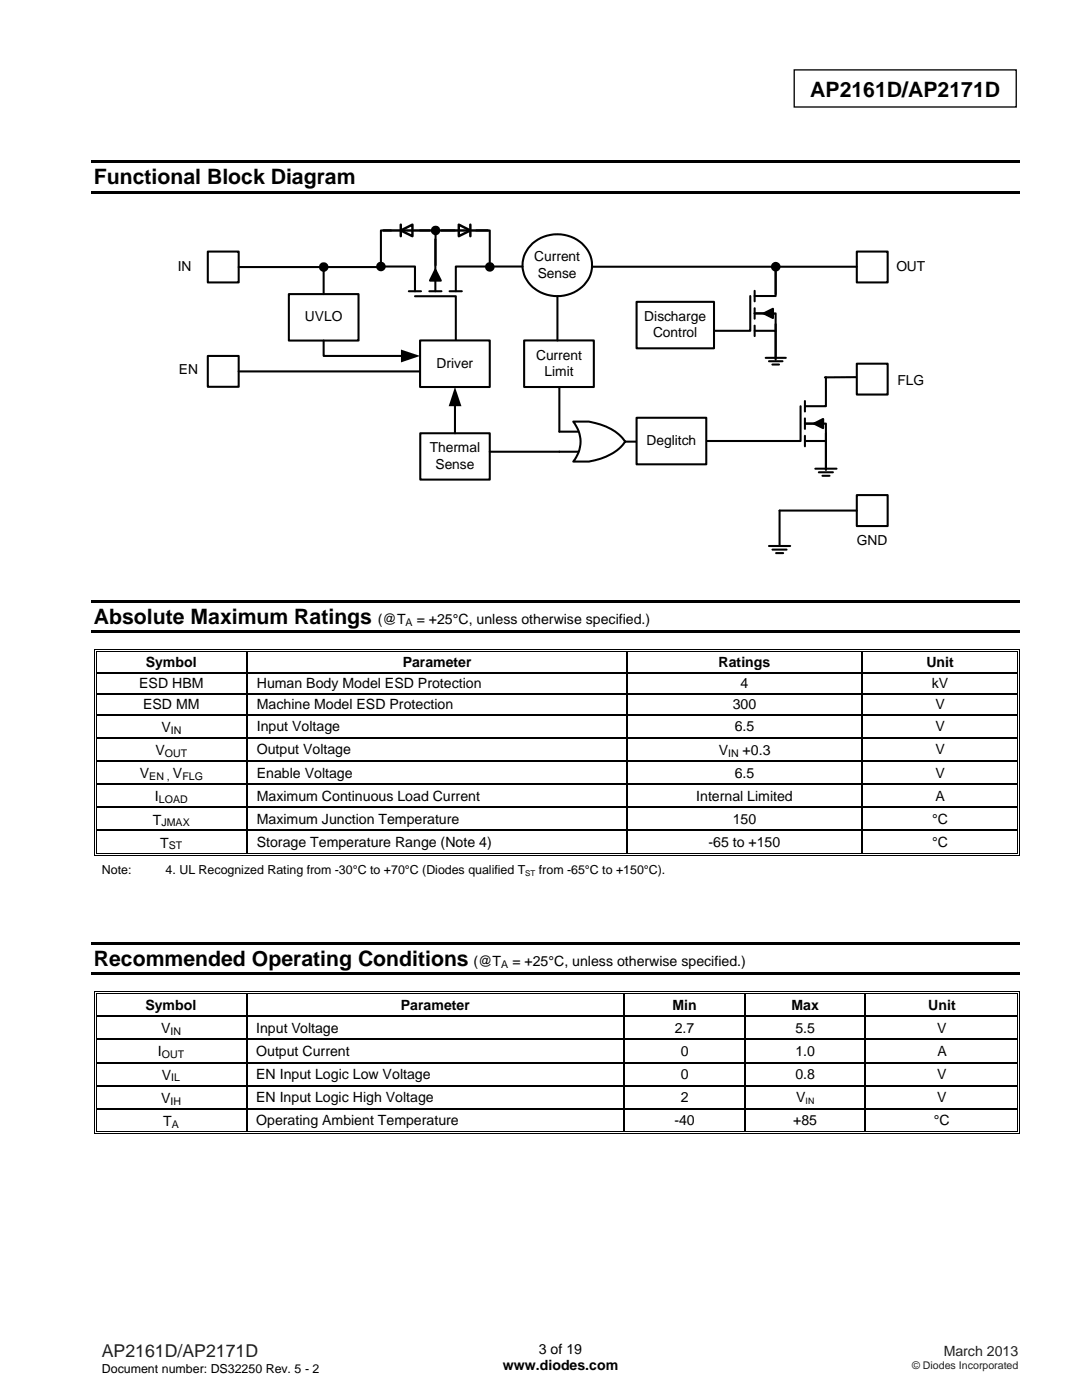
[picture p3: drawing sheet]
<svg xmlns="http://www.w3.org/2000/svg" width="216mm" height="279mm" viewBox="0 0 216 279" stroke-linecap="round" stroke-linejoin="round" font-family="sans-serif">
<path d="M158.5 13.9h44.3v7.5h-44.3z" fill="none" stroke="#000" stroke-width=".26"/>
<g fill="#000">
<path d="M18.2 32h185.2v.5h-185.2zM18.2 38.1h185.2v.5h-185.2zM18.2 119.7h185.2v.5h-185.2zM18.2 125.8h185.2v.6h-185.2zM18.8 129.6h.2v.5h-.2zM18.8 129.6h.5v.2h-.5zM18.8 134.1h.2v.3h-.2zM18.8 138.3h.2v.3h-.2zM19.2 129.9h.1v.2h-.1zM19.2 134.1h.1v.3h-.1zM19.2 138.3h.1v.3h-.1zM49.2 130.1h.3z"/>
<path d="M49.2 129.6h.5v.2h-.5zM49.2 129.9h.5v.2h-.5zM49.2 134.1h.3v.3h-.3zM49.2 138.3h.3v.3h-.3zM125 130.1h.3zM125 129.6h.5v.2h-.5zM125 129.9h.5v.2h-.5zM125 134.1h.3v.3h-.3zM125 138.3h.3v.3h-.3zM171.9 130.1h.2zM171.9 129.6h.5v.2h-.5zM171.9 129.9h.5v.2h-.5z"/>
<path d="M171.9 134.1h.2v.3h-.2zM171.9 138.3h.2v.3h-.2zM203 129.6h.5v.2h-.5zM203 129.9h.1v.2h-.1zM203 134.1h.1v.3h-.1zM203 138.3h.1v.3h-.1zM203.3 129.6h.2v.5h-.2zM203.3 134.1h.2v.3h-.2zM203.3 138.3h.2v.3h-.2zM18.8 142.5h.2v.3h-.2zM18.8 147.1h.2v.3h-.2zM18.8 151.8h.2v.2h-.2z"/>
<path d="M18.8 156.4h.2v.3h-.2zM19.2 142.5h.1v.3h-.1zM19.2 147.1h.1v.3h-.1zM19.2 151.8h.1v.2h-.1zM19.2 156.4h.1v.3h-.1zM49.2 142.5h.3v.3h-.3zM49.2 147.1h.3v.3h-.3zM49.2 151.8h.3v.2h-.3zM49.2 156.4h.3v.3h-.3zM125 142.5h.3v.3h-.3zM125 147.1h.3v.3h-.3zM125 151.8h.3v.2h-.3z"/>
<path d="M125 156.4h.3v.3h-.3zM171.9 142.5h.2v.3h-.2zM171.9 147.1h.2v.3h-.2zM171.9 151.8h.2v.2h-.2zM171.9 156.4h.2v.3h-.2zM203 142.5h.1v.3h-.1zM203 147.1h.1v.3h-.1zM203 151.8h.1v.2h-.1zM203 156.4h.1v.3h-.1zM203.3 142.5h.2v.3h-.2zM203.3 147.1h.2v.3h-.2zM203.3 151.8h.2v.2h-.2z"/>
<path d="M203.3 156.4h.2v.3h-.2zM18.8 161h.2v.3h-.2zM18.8 165.6h.2v.3h-.2zM18.8 170.6h.5v.2h-.5zM19.2 161h.1v.3h-.1zM19.2 165.6h.1v.3h-.1zM19.2 170.3h.1v.1h-.1zM49.2 161h.3v.3h-.3zM49.2 165.6h.3v.3h-.3zM49.2 170.3h.5v.1h-.5zM125 161h.3v.3h-.3zM125 165.6h.3v.3h-.3z"/>
<path d="M125 170.3h.5v.1h-.5zM171.9 161h.2v.3h-.2zM171.9 165.6h.2v.3h-.2zM171.9 170.3h.5v.1h-.5zM203 161h.1v.3h-.1zM203 165.6h.1v.3h-.1zM203 170.6h.5v.2h-.5zM203 170.3h.1v.1h-.1zM203.3 161h.2v.3h-.2zM203.3 165.6h.2v.3h-.2zM203.3 170.3h.2v.5h-.2zM18.2 188h185.2v.5h-185.2z"/>
<path d="M18.2 194.1h185.2v.5h-185.2zM18.8 197.9h.2v.5h-.2zM18.8 197.9h.5v.2h-.5zM19.2 198.2h.1v.2h-.1zM49.1 198.4h.2zM49.1 197.9h.5v.2h-.5zM49.1 198.2h.5v.2h-.5zM124.5 198.4h.2zM124.5 197.9h.5v.2h-.5zM124.5 198.2h.5v.2h-.5zM148.5 198.4h.3zM148.5 197.9h.5v.2h-.5z"/>
<path d="M148.5 198.2h.5v.2h-.5zM172.6 198.4h.2zM172.6 197.9h.5v.2h-.5zM172.6 198.2h.5v.2h-.5zM203 197.9h.5v.2h-.5zM203 198.2h.1v.2h-.1zM203.3 197.9h.2v.5h-.2zM18.8 202.7h.2v.2h-.2zM18.8 207.3h.2v.3h-.2zM18.8 211.9h.2v.3h-.2zM18.8 216.5h.2v.3h-.2zM19.2 202.7h.1v.2h-.1z"/>
<path d="M19.2 207.3h.1v.3h-.1zM19.2 211.9h.1v.3h-.1zM19.2 216.5h.1v.3h-.1zM49.1 202.7h.2v.2h-.2zM49.1 207.3h.2v.3h-.2zM49.1 211.9h.2v.3h-.2zM49.1 216.5h.2v.3h-.2zM124.5 202.7h.2v.2h-.2zM124.5 207.3h.2v.3h-.2zM124.5 211.9h.2v.3h-.2zM124.5 216.5h.2v.3h-.2zM148.5 202.7h.3v.2h-.3z"/>
<path d="M148.5 207.3h.3v.3h-.3zM148.5 211.9h.3v.3h-.3zM148.5 216.5h.3v.3h-.3zM172.6 202.7h.2v.2h-.2zM172.6 207.3h.2v.3h-.2zM172.6 211.9h.2v.3h-.2zM172.6 216.5h.2v.3h-.2zM203 202.7h.1v.2h-.1zM203 207.3h.1v.3h-.1zM203 211.9h.1v.3h-.1zM203 216.5h.1v.3h-.1zM203.3 202.7h.2v.2h-.2z"/>
<path d="M203.3 207.3h.2v.3h-.2zM203.3 211.9h.2v.3h-.2zM203.3 216.5h.2v.3h-.2zM18.8 221.1h.2v.3h-.2zM18.8 226.1h.5v.2h-.5zM19.2 221.1h.1v.3h-.1zM19.2 225.8h.1v.2h-.1zM49.1 221.1h.2v.3h-.2zM49.1 225.8h.5v.2h-.5zM124.5 221.1h.2v.3h-.2zM124.5 225.8h.5v.2h-.5zM148.5 221.1h.3v.3h-.3z"/>
<path d="M148.5 225.8h.5v.2h-.5zM148.5 226.1h.5v.2h-.5zM172.6 221.1h.2v.3h-.2zM172.6 225.8h.5v.2h-.5zM203 221.1h.1v.3h-.1zM203 226.1h.5v.2h-.5zM203 225.8h.1v.2h-.1zM203.3 221.1h.2v.3h-.2zM203.3 225.8h.2v.5h-.2z"/>
</g>
<g fill="none" stroke="#000" stroke-width=".2">
<path d="M18.9 130.1v4M18.9 134.4v3.9M18.9 138.6v3.9M19.2 130.1v4M19.2 134.4v3.9M19.2 138.6v3.9M19.3 129.7h29.9M19.3 130h29.9M49.7 129.7h75.3M49.7 130h75.3M125.5 129.7h46.4M125.5 130h46.4"/>
<path d="M172.4 129.7h30.6M172.4 130h30.6M203.1 130.1v4M203.1 134.4v3.9M203.1 138.6v3.9M203.4 130.1v4M203.4 134.4v3.9M203.4 138.6v3.9M18.9 142.8v4.3M18.9 147.4v4.4M18.9 152v4.4M18.9 156.7v4.3"/>
<path d="M19.2 142.8v4.3M19.2 147.4v4.4M19.2 152v4.4M19.2 156.7v4.3M203.1 142.8v4.3M203.1 147.4v4.4M203.1 152v4.4M203.1 156.7v4.3M203.4 142.8v4.3M203.4 147.4v4.4M203.4 152v4.4M203.4 156.7v4.3"/>
<path d="M18.9 161.3v4.3M18.9 165.9v4.9M19.2 161.3v4.3M19.2 165.9v4.4M19.3 170.7h183.7M19.3 170.3h29.9M49.7 170.3h75.3M125.5 170.3h46.4M172.4 170.3h30.6M203.1 161.3v4.3M203.1 165.9v4.4M203.4 161.3v4.3"/>
<path d="M203.4 165.9v4.4M18.9 198.4v4.3M19.2 198.4v4.3M19.3 198h29.8M19.3 198.3h29.8M49.6 198h74.9M49.6 198.3h74.9M125 198h23.5M125 198.3h23.5M149 198h23.6M149 198.3h23.6M173.1 198h29.9"/>
<path d="M173.1 198.3h29.9M203.1 198.4v4.3M203.4 198.4v4.3M18.9 202.9v4.4M18.9 207.6v4.3M18.9 212.2v4.3M18.9 216.8v4.3M19.2 202.9v4.4M19.2 207.6v4.3M19.2 212.2v4.3M19.2 216.8v4.3M203.1 202.9v4.4"/>
<path d="M203.1 207.6v4.3M203.1 212.2v4.3M203.1 216.8v4.3M203.4 202.9v4.4M203.4 207.6v4.3M203.4 212.2v4.3M203.4 216.8v4.3M18.9 221.4v4.9M19.2 221.4v4.4M19.3 226.2h129.2M19.3 225.9h29.8M49.6 225.9h74.9"/>
<path d="M125 225.9h23.5M149 226.2h54M149 225.9h23.6M173.1 225.9h29.9M203.1 221.4v4.4M203.4 221.4v4.4"/>
</g>
<g fill="none" stroke="#000" stroke-width=".25">
<path d="M19.3 134.2h29.9M19.3 138.4h29.9M49.3 130.1v4M49.3 134.4v3.9M49.3 138.6v3.9M49.5 134.2h75.5M49.5 138.4h75.5M125.2 130.1v4M125.2 134.4v3.9M125.2 138.6v3.9M125.3 134.2h46.6M125.3 138.4h46.6"/>
<path d="M172 130.1v4M172 134.4v3.9M172 138.6v3.9M172.1 134.2h30.9M172.1 138.4h30.9M19.3 142.6h29.9M19.3 147.3h29.9M19.3 151.9h29.9M19.3 156.5h29.9M49.3 142.8v4.3M49.3 147.4v4.4M49.3 152v4.4"/>
<path d="M49.3 156.7v4.3M49.5 142.6h75.5M49.5 147.3h75.5M49.5 151.9h75.5M49.5 156.5h75.5M125.2 142.8v4.3M125.2 147.4v4.4M125.2 152v4.4M125.2 156.7v4.3M125.3 142.6h46.6M125.3 147.3h46.6M125.3 151.9h46.6"/>
<path d="M125.3 156.5h46.6M172 142.8v4.3M172 147.4v4.4M172 152v4.4M172 156.7v4.3M172.1 142.6h30.9M172.1 147.3h30.9M172.1 151.9h30.9M172.1 156.5h30.9M19.3 161.1h29.9M19.3 165.7h29.9M49.3 161.3v4.3"/>
<path d="M49.3 165.9v4.4M49.5 161.1h75.5M49.5 165.7h75.5M125.2 161.3v4.3M125.2 165.9v4.4M125.3 161.1h46.6M125.3 165.7h46.6M172 161.3v4.3M172 165.9v4.4M172.1 161.1h30.9M172.1 165.7h30.9M49.2 198.4v4.3"/>
<path d="M124.6 198.4v4.3M148.7 198.4v4.3M172.7 198.4v4.3M19.3 202.8h29.8M19.3 207.4h29.8M19.3 212h29.8M19.3 216.7h29.8M49.2 202.9v4.4M49.2 207.6v4.3M49.2 212.2v4.3M49.2 216.8v4.3M49.3 202.8h75.2"/>
<path d="M49.3 207.4h75.2M49.3 212h75.2M49.3 216.7h75.2M124.6 202.9v4.4M124.6 207.6v4.3M124.6 212.2v4.3M124.6 216.8v4.3M124.7 202.8h23.8M124.7 207.4h23.8M124.7 212h23.8M124.7 216.7h23.8M148.7 202.9v4.4"/>
<path d="M148.7 207.6v4.3M148.7 212.2v4.3M148.7 216.8v4.3M148.8 202.8h23.8M148.8 207.4h23.8M148.8 212h23.8M148.8 216.7h23.8M172.7 202.9v4.4M172.7 207.6v4.3M172.7 212.2v4.3M172.7 216.8v4.3M172.8 202.8h30.2"/>
<path d="M172.8 207.4h30.2M172.8 212h30.2M172.8 216.7h30.2M19.3 221.3h29.8M49.2 221.4v4.4M49.3 221.3h75.2M124.6 221.4v4.4M124.7 221.3h23.8M148.7 221.4v4.4M148.8 221.3h23.8M172.7 221.4v4.4M172.8 221.3h30.2"/>
</g>
<path d="M171 75.3h-6.4M140.9 88h10" fill="none" stroke="#000" stroke-width=".41"/>
<path d="M83.9 86.5h13.8v9.2h-13.8z" fill="#fff"/>
<path d="M83.9 86.5h13.8v9.2h-13.8z" fill="none" stroke="#000" stroke-width=".41"/>
<path d="M41.5 71h6.1v6.2h-6.1z" fill="#fff"/>
<path d="M41.5 71h6.1v6.2h-6.1z" fill="none" stroke="#000" stroke-width=".41"/>
<path d="M41.5 50.2h6.1v6.2h-6.1z" fill="#fff"/>
<path d="M41.5 50.2h6.1v6.2h-6.1z" fill="none" stroke="#000" stroke-width=".41"/>
<path d="M171 98.8h6.1v6.2h-6.1z" fill="#fff"/>
<path d="M171 98.8h6.1v6.2h-6.1z" fill="none" stroke="#000" stroke-width=".41"/>
<path d="M171 72.6h6.1v6.1h-6.1z" fill="#fff"/>
<path d="M171 72.6h6.1v6.1h-6.1z" fill="none" stroke="#000" stroke-width=".41"/>
<path d="M171 50.2h6.1v6.2h-6.1z" fill="#fff"/>
<path d="M78 46h-2v7.2h6.8v4.9M81.6 58.1h2.4M82.8 59.1h8.2v10.4M85.7 58.1h2.4M86.9 53.8l1.1 2.2h-2.2zM86.9 47.8v10.3M89.7 58.1h2.5M95 46h2.7v7.3M97.7 53.2h-6.7v4.9M171 50.2h6.1v6.2h-6.1zM90.8 80.7v5.8" fill="none" stroke="#000" stroke-width=".41"/>
<g fill="#000">
<path d="M86.9 53.8l1.1 2.2h-2.2zM90.8 77.2l1.3 3.9h-2.6z"/>
<circle cx="76" cy="53.2" r=".95"/>
<circle cx="97.7" cy="53.3" r=".96"/>
</g>
<path d="M57.6 58.7h13.9v9.3h-13.9z" fill="#fff"/>
<path d="M57.6 58.7h13.9v9.3h-13.9z" fill="none" stroke="#000" stroke-width=".41"/>
<path d="M104.6 67.9h13.9v9.3h-13.9z" fill="#fff"/>
<path d="M104.6 67.9h13.9v9.3h-13.9z" fill="none" stroke="#000" stroke-width=".41"/>
<path d="M106.3 48.6a7.3 7.3 0 0 1 11.5 2.5 6.3 6.3 0 0 1-5.9 8 6.8 6.8 0 0 1-7.6-5.5 5.8 5.8 0 0 1 2-5z" fill-rule="evenodd" fill="#fff"/>
<path d="M83.8 46h7M97.7 53.2h6.6M106.3 48.6a7.3 7.3 0 0 1 11.5 2.5 6.3 6.3 0 0 1-5.9 8 6.8 6.8 0 0 1-7.6-5.5 5.8 5.8 0 0 1 2-5zM111.2 59.1v8.8M118.1 53.2h52.9M111.6 86.1h8M111.6 90.1h8M119.6 88.1h7.9" fill="none" stroke="#000" stroke-width=".41"/>
<path d="M114.4 84.1a12.9 12.9 0 0 1 8.4 2l1.1 1 .8 1a9.2 9.2 0 0 1-6 3.8l-1.2 .2h-3.1a6.2 6.2 0 0 0 0-8z" fill-rule="evenodd" fill="#fff"/>
<path d="M111.6 77.2v8.9M97.7 90.1h13.9M114.4 84.1a12.9 12.9 0 0 1 8.4 2l1.1 1 .8 1a9.2 9.2 0 0 1-6 3.8l-1.2 .2h-3.1a6.2 6.2 0 0 0 0-8z" fill="none" stroke="#000" stroke-width=".41"/>
<path d="M127 83.4h13.9v9.3h-13.9z" fill="#fff"/>
<path d="M47.6 53.3h28.5M64.6 53.3v5.4M47.6 74.1h36.2M64.6 68v3h15.7M127 83.4h13.9v9.3h-13.9z" fill="none" stroke="#000" stroke-width=".41"/>
<g fill="#000">
<path d="M80 69.8l3.8 1.2-3.8 1.3z"/>
<circle cx="64.6" cy="53.3" r=".96"/>
</g>
<path d="M91.5 44.8l2.4 1.2-2.4 1.1z" fill="#fff"/>
<path d="M88.1 46h9.2M91.5 44.8l2.4 1.2-2.4 1.1zM93.9 44.8v2.3" fill="none" stroke="#000" stroke-width=".49"/>
<path d="M80 46l2.3-1.2v2.3z" fill="#fff"/>
<path d="M76.5 46h9.3M80 44.8v2.3M80 46l2.3-1.2v2.3z" fill="none" stroke="#000" stroke-width=".49"/>
<path d="M86.9 46v6.9M149.7 59.1v6.9h-8.8M150.6 58v2.1M154.8 53.3v5.8h-4.2M150.6 66h4.2v5.8M150.6 61.5v2.1M150.6 65v2.1M152.4 62.5l1.8-.9v1.9zM154.1 62.5h-3.5h4.2v3.5" fill="none" stroke="#000" stroke-width=".41"/>
<g fill="#000">
<path d="M152.4 62.5l1.8-.9v1.9z"/>
<circle cx="86.9" cy="46" r=".96"/>
</g>
<path d="M127 60.2h15.5v9.3h-15.5z" fill="#fff"/>
<g fill="none" stroke="#000" stroke-width=".41">
<path d="M154.8 53.2v5.5M127 60.2h15.5v9.3h-15.5zM152.8 71.4h4M153.4 72.1h2.7M154.1 72.7h1.3M154.8 64.7v6.7M164.8 75.3v5.8h-4.2M159.7 81.1v6.9h-8.8M160.6 88h4.2v5.8M160.6 80v2.1M160.6 83.5v2.1M160.6 87v2.1"/>
<path d="M162.4 84.5l1.9-.9v1.8zM162.7 93.5h4.2M163.4 94.3h2.8M164.1 84.5h-3.5h4.2v3.5M164.1 95h1.4M164.8 86.5v7M153.4 109h4.3M154.1 109.7h2.9M154.9 110.4h1.4M171 101.9h-15.4v7.1"/>
</g>
<g fill="#000">
<path d="M162.4 84.5l1.9-.9v1.8z"/>
<circle cx="154.8" cy="53.2" r=".95"/>
</g>
<path d="M83.8 67.9h13.9v9.3h-13.9z" fill="#fff"/>
<path d="M83.8 67.9h13.9v9.3h-13.9z" fill="none" stroke="#000" stroke-width=".41"/>
<g font-size="4.2">
<text x="161.7" y="19.3">AP2161D/AP2171D</text>
<text x="18.7" y="36.8">Functional Block Diagram</text>
<text x="18.7" y="124.6">Absolute Maximum Ratings</text>
<text x="18.7" y="192.8">Recommended Operating Conditions</text>
</g>
<text font-size="3.5" fill="#231f20" x="20.3" y="270.9">AP2161D/AP2171D</text>
<g font-size="2.8">
<text x="106.6" y="52.1">Current</text>
<text x="35.5" y="54.1">IN</text>
<text x="107.3" y="55.4">Sense</text>
<text x="178.9" y="54.1">OUT</text>
<text x="60.9" y="64.1">UVLO</text>
<text x="128.6" y="64">Discharge</text>
<text x="107" y="71.8">Current</text>
<text x="130.3" y="67.3">Control</text>
<text x="35.7" y="74.6">EN</text>
<text x="87.1" y="73.4">Driver</text>
<text x="108.6" y="75">Limit</text>
<text x="179.1" y="76.8">FLG</text>
<text x="129" y="88.8">Deglitch</text>
<text x="85.8" y="90.3">Thermal</text>
<text x="86.9" y="93.6">Sense</text>
<text x="171" y="108.8">GND</text>
<text x="75.4" y="124.6">(@T</text>
<text x="83.1" y="124.6">= +25°C, unless otherwise specified.)</text>
<text x="27.8" y="137.3">ESD HBM</text>
<text x="29.1" y="133.1">Symbol</text>
<text x="51.2" y="137.3">Human Body Model ESD Protection</text>
<text x="80.4" y="133.1">Parameter</text>
<text x="143.4" y="133.1">Ratings</text>
<text x="147.8" y="137.3">4</text>
<text x="184.8" y="133.1">Unit</text>
<text x="185.9" y="137.3">kV</text>
<text x="28.6" y="141.5">ESD MM</text>
<text x="51.2" y="141.5">Machine Model ESD Protection</text>
<text x="146.2" y="141.5">300</text>
<text x="186.6" y="141.5">V</text>
<text x="32.2" y="146">V</text>
<text x="51.2" y="145.9">Input Voltage</text>
<text x="146.6" y="145.9">6.5</text>
<text x="186.6" y="145.9">V</text>
<text x="27.9" y="155.3">V</text>
<text x="31" y="150.7">V</text>
<text x="34.5" y="155.3">V</text>
<text x="51.2" y="155.2">Enable Voltage</text>
<text x="51.2" y="150.5">Output Voltage</text>
<text x="143.4" y="150.7">V</text>
<text x="146.6" y="155.2">6.5</text>
<text x="148.2" y="150.7">+0.3</text>
<text x="186.6" y="155.2">V</text>
<text x="186.6" y="150.5">V</text>
<text x="30.9" y="159.9">I</text>
<text x="51.2" y="159.8">Maximum Continuous Load Current</text>
<text x="138.9" y="159.8">Internal Limited</text>
<text x="186.6" y="159.8">A</text>
<text x="30.5" y="164.5">T</text>
<text x="51.2" y="164.4">Maximum Junction Temperature</text>
<text x="146.2" y="164.4">150</text>
<text x="186" y="164.4">°C</text>
<text x="32" y="169.2">T</text>
<text x="51.2" y="169">Storage Temperature Range (Note 4)</text>
<text x="141.4" y="169">-65 to +150</text>
<text x="186" y="169">°C</text>
<text x="94.5" y="192.8">(@T</text>
<text x="102.2" y="192.8">= +25°C, unless otherwise specified.)</text>
<text x="29" y="201.5">Symbol</text>
<text x="80" y="201.5">Parameter</text>
<text x="134.2" y="201.5">Min</text>
<text x="157.9" y="201.5">Max</text>
<text x="185.2" y="201.5">Unit</text>
<text x="32.1" y="206.2">V</text>
<text x="51.1" y="206.1">Input Voltage</text>
<text x="134.6" y="206.1">2.7</text>
<text x="158.7" y="206.1">5.5</text>
<text x="187" y="206.1">V</text>
<text x="31.5" y="210.8">I</text>
<text x="32.3" y="215.5">V</text>
<text x="51.1" y="210.7">Output Current</text>
<text x="51.1" y="215.3">EN Input Logic Low Voltage</text>
<text x="135.8" y="215.3">0</text>
<text x="135.8" y="210.7">0</text>
<text x="158.7" y="215.3">0.8</text>
<text x="158.7" y="210.7">1.0</text>
<text x="187" y="215.3">V</text>
<text x="187" y="210.7">A</text>
<text x="32.1" y="220.1">V</text>
<text x="51.1" y="219.9">EN Input Logic High Voltage</text>
<text x="135.8" y="219.9">2</text>
<text x="158.9" y="219.9">V</text>
<text x="187" y="219.9">V</text>
<text x="32.6" y="224.7">T</text>
<text x="51.1" y="224.6">Operating Ambient Temperature</text>
<text x="134.6" y="224.6">-40</text>
<text x="158.3" y="224.6">+85</text>
<text x="186.4" y="224.6">°C</text>
<text x="100.3" y="273.5">www.diodes.com</text>
<text x="107.5" y="270.2">3 of 19</text>
</g>
<text font-size="2.8" fill="#231f20" x="188.3" y="270.6">March 2013</text>
<g font-size="2.5">
<text x="20.3" y="174.5">Note:</text>
<text x="33" y="174.5">4. UL Recognized Rating from -30°C to +70°C (Diodes qualified T</text>
<text x="107.5" y="174.5">from -65°C to +150°C).</text>
<text x="20.3" y="274">Document number: DS32250 Rev. 5 - 2</text>
</g>
<g font-size="2.1">
<text x="80.9" y="124.9">A</text>
<text x="34.1" y="146.4">IN</text>
<text x="29.8" y="155.7">EN ,</text>
<text x="32.9" y="151">OUT</text>
<text x="36.4" y="155.7">FLG</text>
<text x="145.3" y="151">IN</text>
<text x="31.7" y="160.3">LOAD</text>
<text x="32.2" y="164.9">JMAX</text>
<text x="33.7" y="169.5">ST</text>
<text x="100" y="193.2">A</text>
<text x="34" y="206.6">IN</text>
<text x="32.3" y="211.2">OUT</text>
<text x="34.2" y="215.8">IL</text>
<text x="34" y="220.5">IH</text>
<text x="34.3" y="225.1">A</text>
</g>
<text font-size="2.1" fill="#231f20" x="182" y="273.2">© Diodes Incorporated</text>
<text font-size="1.8" x="160.7" y="220.3">IN</text>
<text font-size="1.6" x="104.8" y="174.8">ST</text>
</svg>
